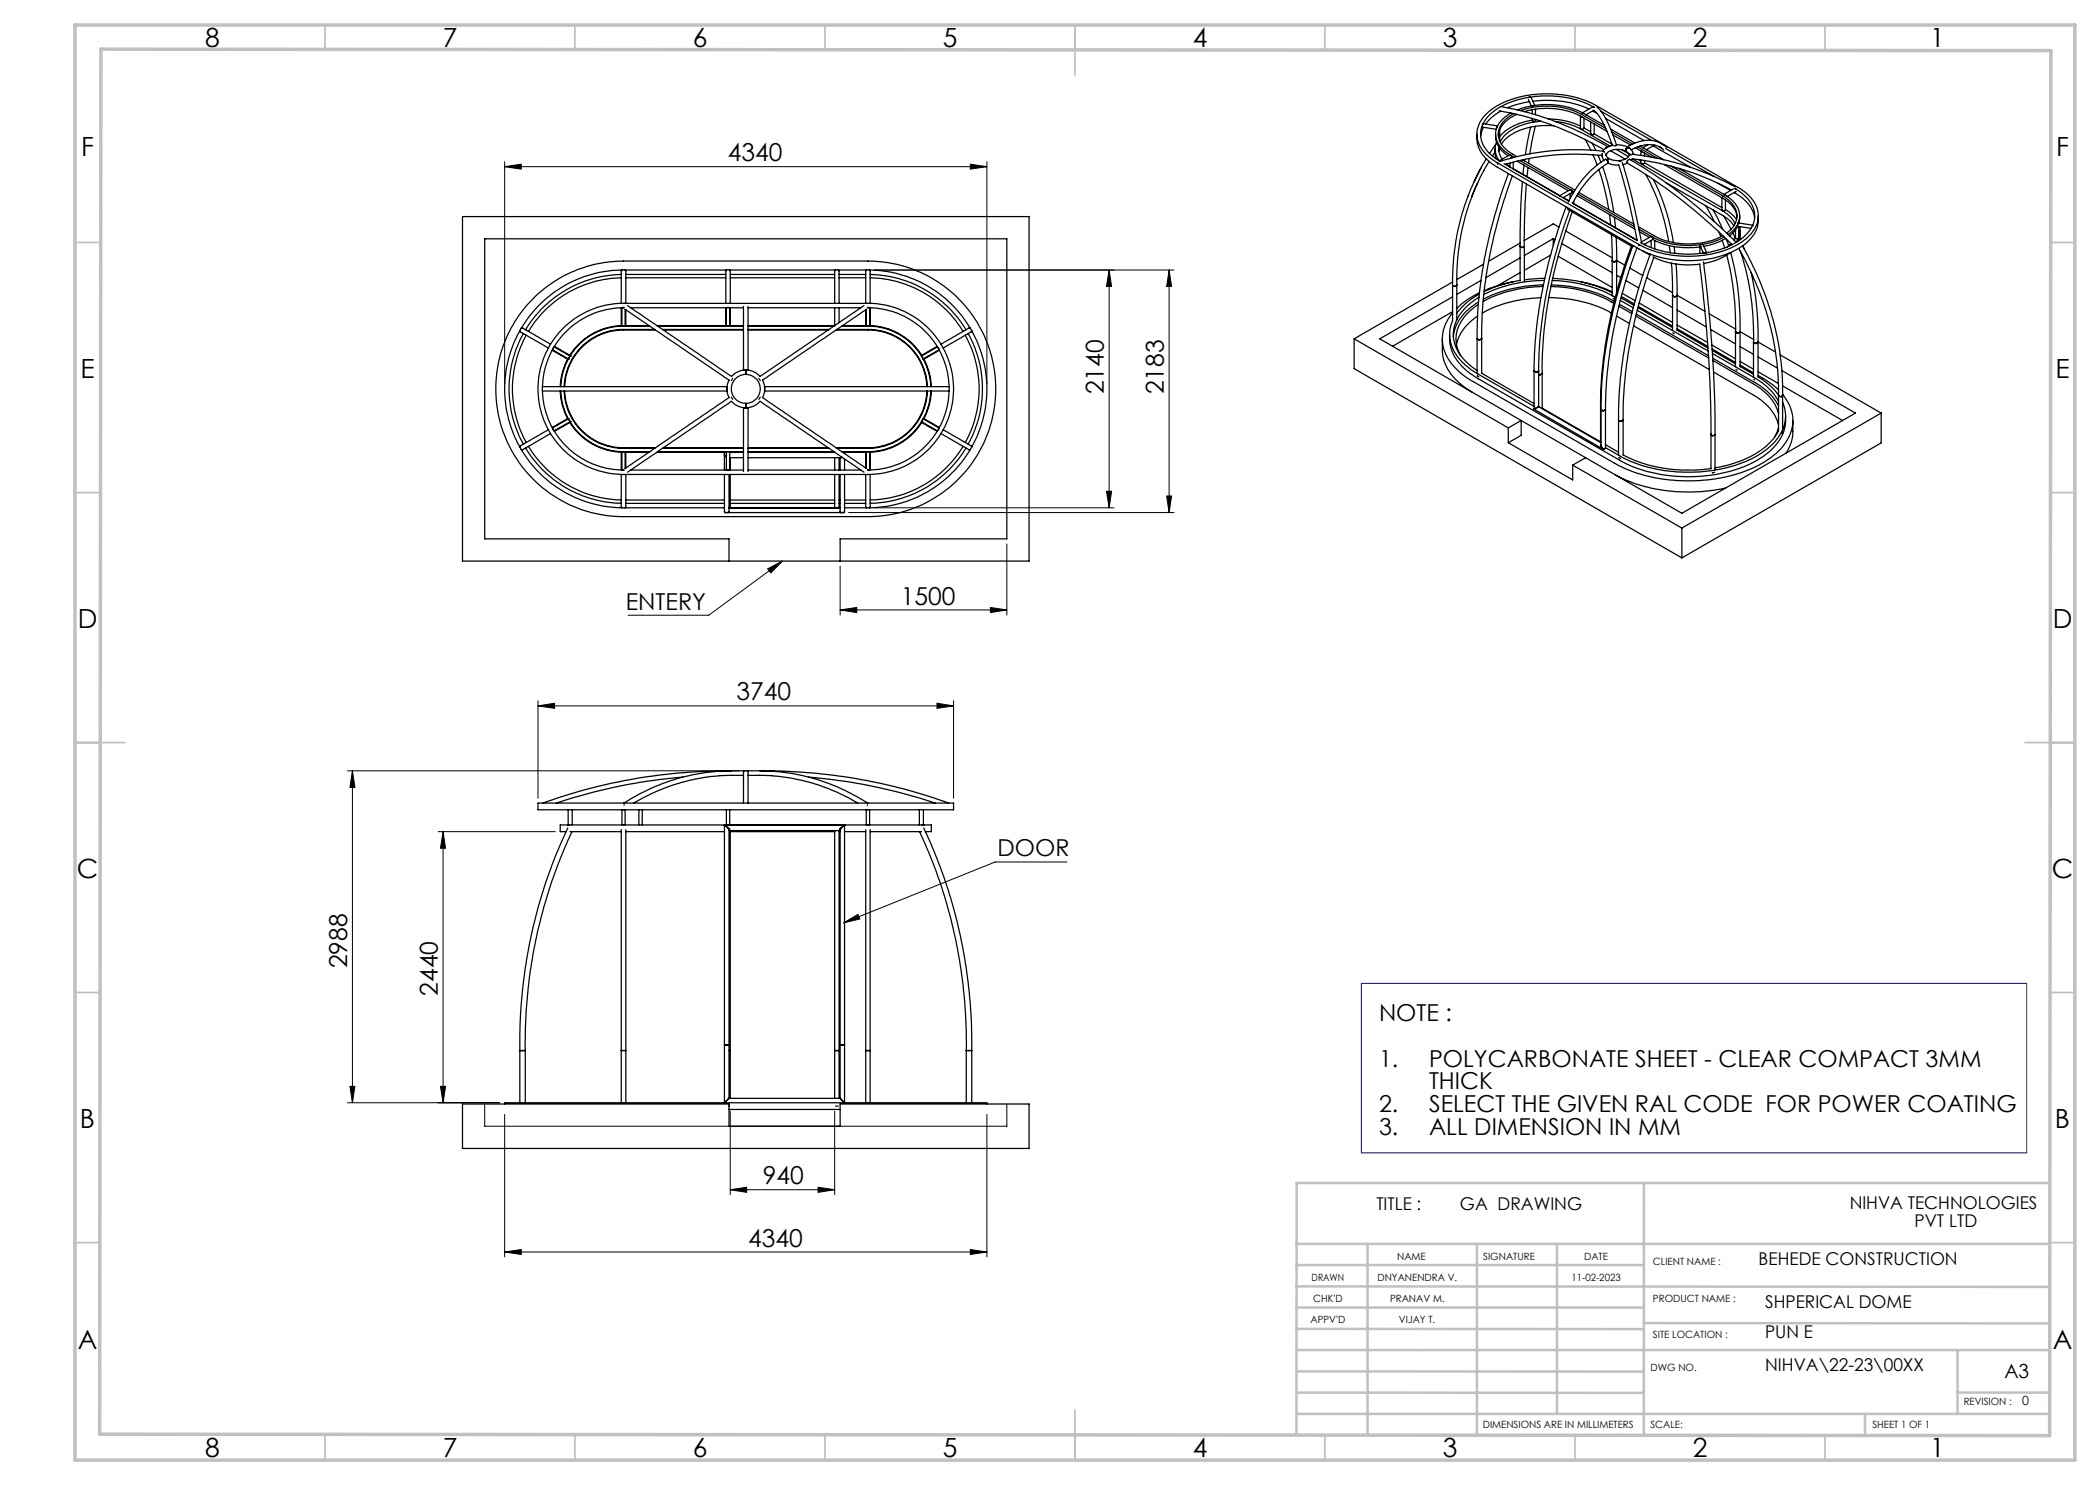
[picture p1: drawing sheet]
<svg xmlns="http://www.w3.org/2000/svg" width="420mm" height="297mm" viewBox="0 0 420 297" stroke-linecap="round" stroke-linejoin="round" font-family="sans-serif">
<g fill="none" stroke="#000" stroke-width=".2">
<path d="M100.9 33.3l3.3-.5v1zM100.9 32.3v44.5M100.9 33.3h96.5M194.1 32.8l3.3 .5-3.3 .5zM197.4 32.3v44.5M174.9 54h59.9M221.8 54l.5 3.3h-1zM221.8 54v47.6M233.8 54l.5 3.3h-1zM233.8 54v48.5M221.3 98.2h1l-.5 3.4zM233.3 99.2h1l-.5 3.3z"/>
<path d="M153.5 113.8l3-1.6-2.3 2.4zM156.5 112.2l-14.8 10.8h-16.1M168 113.2v9.8M169.7 102.5h65.1M174.9 101.6h47.9M201.4 108.8v14.2M168 122l3.3-.5v1zM168 122h33.4M198.1 121.5l3.3 .5-3.3 .5zM69.5 154.2h78.4M70.5 154.2l.5 3.3h-1zM70.5 154.2v66.4"/>
<path d="M107.6 141.2l3.3-.6v1.1zM107.6 140.2v19.4M107.6 141.2h83.1M187.4 140.6l3.3 .6-3.3 .5zM190.7 140.2v19.4M87.6 166.3h23.5M88.6 166.3l.5 3.3h-1zM88.6 166.3v54.3M213.4 172.4h-14.4l-30.3 12.2M168.7 184.6l2.9-1.7 .4 .9zM70 217.3h1l-.5 3.3zM88.1 217.3h1l-.5 3.3z"/>
<path d="M69.5 220.6h30.4M96.9 220.8v4.4h104.5v-4.4M100.9 222.9v28.5M146 237.9l3.3-.4v1zM146 222.2v16.7M146 237.9h20.9M163.6 237.5l3.3 .4-3.3 .6zM166.9 222.2v16.7M197.4 222.9v28.5M100.9 250.4l3.3-.5v1zM100.9 250.4h96.5M194.1 249.9l3.3 .5-3.3 .5z"/>
</g>
<g fill="none" stroke="#c0c0c0" stroke-width=".35">
<path d="M65 5v5M115 5v5M165 5v5M215 5v10M265 5v5M315 5v5M365 5v5M15 48.5h5M410 48.5h5M15 98.5h5M410 98.5h5M15 148.5h10"/>
<path d="M405 148.5h10M15 198.5h5M410 198.5h5M15 248.5h5M410 248.5h5M65 287v5M115 287v5M165 287v5M215 282v10M265 287v5M315 287v5M365 287v5"/>
</g>
<g fill="none" stroke="#c0c0c0" stroke-width=".5">
<path d="M328.8 236.6v50.5M410 236.6h-150.7v50.4M259.3 248.8h150.7M259.3 257.3l150.7 .1M259.3 253h69.5M273.5 248.8v38.2M295.4 248.8v38.2M311.4 248.8v34M259.3 265.8h69.5M259.3 261.5h69.5M259.3 278.5l69.5 .1M259.3 274.3h69.5"/>
<path d="M259.3 270h150.7M328.8 264.6l81.2 .1M391.5 270v12.8M391.5 278.5h18.5M259.3 282.8h150.7M373 282.8v4.2"/>
</g>
<path d="M15 5h400v287h-400zM20.2 9.8l390 .3-.3 277-390-.3z" fill="none" stroke="#c0c0c0" stroke-width=".7"/>
<path d="M272.3 196.7h133v33.9h-133z" fill="none" stroke="#00f" stroke-width=".2"/>
<g fill="#000">
<path d="M100.9 33.3l3.3-.5v1zM194.1 32.8l3.3 .5-3.3 .5z"/>
<path d="M221.3 98.2h1l-.5 3.4zM221.8 54l.5 3.3h-1z"/>
<path d="M198.1 121.5l3.3 .5-3.3 .5zM168 122l3.3-.5v1z"/>
<path d="M70.5 154.2l.5 3.3h-1zM70 217.3h1l-.5 3.3zM88.6 166.3l.5 3.3h-1zM88.1 217.3h1l-.5 3.3zM233.8 54l.5 3.3h-1zM233.3 99.2h1l-.5 3.3z"/>
<path d="M168.7 184.6l2.9-1.7 .4 .9zM153.5 113.8l3-1.6-2.3 2.4z"/>
<path d="M146 237.9l3.3-.4v1zM163.6 237.5l3.3 .4-3.3 .6zM107.6 141.2l3.3-.6v1.1zM187.4 140.6l3.3 .6-3.3 .5zM100.9 250.4l3.3-.5v1zM194.1 249.9l3.3 .5-3.3 .5z"/>
</g>
<g fill="none" stroke="#000" stroke-width=".25">
<path d="M305.7 19.9l.6 1.3M306.1 19.4h-.3M306.2 19.5l.8 1.6M295.4 26.8v.9a6.9 6.9 0 0 0 4.1 5.7l28.3 16.4a21.7 21.7 0 0 0 20.3-.3 6.7 6.7 0 0 0 3.5-5.4v-.9M295.6 36.5l-.1 .3a45.9 45.9 0 0 0-4.1 20.2v7M296.2 33.7a47.6 47.6 0 0 0-5.7 23.4M296.5 24.9l.1-.2 2.9 .5M296.5 25.4l2.8 .5M296.7 25.5l-.4 1-.2 .8M297.3 31.7l-2.5 4.6M297.3 22.8a18 18 0 0 1 12.4-4 19.6 19.6 0 0 1 9.6 2.3l28.3 16.4a6.8 6.8 0 0 1 4 6.1 7.6 7.6 0 0 1-4.6 5.6 22 22 0 0 1-19.2-.3l-28.3-16.3a7.2 7.2 0 0 1-4.1-5.5 5.7 5.7 0 0 1 1.9-4.3zM297.8 32.3a41.3 41.3 0 0 0-3.5 7.1"/>
<path d="M299 30.4l-.5 .8M299 29.8l.2 1.9M299.1 26.8v.5a4.8 4.8 0 0 0 2.5 3.8M299.2 28.9l-1.3 1.8M299.3 28.4a3.8 3.8 0 0 0 .6 3.8l2-1.2 .4 .1v.5h-.2M299.5 25.2h.1M299.5 25.2l-.1 .2M299.5 32.8v.1M299.8 29.4a3.5 3.5 0 0 0 .6 2.4M299.8 22.2a60.9 60.9 0 0 1 21 7.7M299.8 32.2l.2 .1M299.9 29.6l-.1 .6"/>
<path d="M299.9 25.9v2.3M300.1 22.2a9.1 9.1 0 0 0-3 2.6M300.2 21.3l3.2 .7a64.5 64.5 0 0 1 18.2 7.3M300.8 32.7l13 7.5M301.3 32.8l.7 .5M301.7 34.7l-1.6 4.5-1.9 6.5-1.3 5.8-.8 5.2a73.7 73.7 0 0 0-.7 11M302 32.6v.8M302.2 22.6a4.9 4.9 0 0 0-3 4.9 5.7 5.7 0 0 0 2.9 3.5l.8 .5M302.3 31.6h.1M302.5 35.2l-1.7 4.8-1.8 6.4-.9 4.1-1 5.7a73.7 73.7 0 0 0-.8 11.5M302.6 32.4v1.4M302.6 33.8l9.4 5.3"/>
<path d="M302.8 22.8a4.7 4.7 0 0 0-3.1 4.5 5.1 5.1 0 0 0 2.8 3.5l.9 .5M303.4 22.9a5.5 5.5 0 0 0-3.8 4.2M303.4 32.2l10.3 5.9M303.5 22l.5-.2a16.4 16.4 0 0 1 12.7 .8M304 32.1l10.8 6.2M304.1 22.1l1.8-.5 1.7-.3 2.6-.1 2.2 .3a11.8 11.8 0 0 1 3.9 1.4l4.9 2.8M304.5 36.3l-.4 5.6-.1 7.3M304.5 32l10.5 6M304.8 33l-.2 1.9M304.9 22.3l3-.6h3l2.7 .5 1.3 .4 1.4 .7M304.9 31.9v.3M305.3 36.8l-.4 6.8v5.8"/>
<path d="M305.6 33.5l-.2 1.8M305.8 31.7l-.1 1M305.9 20.4l-2.2 .4-2.2 .8M306.1 25.4l-1 5.5M306.5 24.1h.1M306.5 24l-.3 .1a10.3 10.3 0 0 0-6.3 3.2M306.5 21.9v.9M306.5 23.7v.4M306.5 21.1h.1M306.6 20.2a21 21 0 0 1 11.2 1.6M306.9 21.1h-.3M306.9 21.1h.1"/>
<path d="M307.1 25.3l-1.1 5.5M307.1 23.9v.4h-.5l-.1-.2M307.1 21.8v1.1M307.2 23.9l-.1 .1M308.2 24.3l-2.7 .4a7.9 7.9 0 0 0-5.5 3.7M309.7 23.8h.2a15.4 15.4 0 0 1 6.2 1.4M310.8 25.1h-2.4l-2.7 .4a8.7 8.7 0 0 0-5.4 3.3M311 24.3l2.1 .3 1.9 .7 7 3.9M311.9 39.2l2.2-1.3 .3 .2v.4l-1.8 1 1.2 .7M311.9 39.2l.3 .1M314 38.7v.9M314.4 38.6l.2 .1"/>
<path d="M315.4 39.1l11.6 6.7M315.6 38.8l11.3 6.5M315.8 38.5l11 6.3M316.1 23.2v2.5M316.1 25.7h.1M316.3 23.3l.1 .1M316.3 23.3l5.1 3M316.5 22.6h.1M316.5 22.6l4.4 2.5M316.8 23.6v2.1l-.3 .2-.4-.2M316.8 25.6l1.3 .7M317.1 27.9l1.1 2.1"/>
<path d="M318.1 24.4v2.4l.5 .2 .2-.2M318.5 28.6l.7 1.5M318.5 22.2l.9 .5M318.6 31l.8 2M318.6 21.3l-2.1 1.3M318.7 21.3l.1 .1M318.8 22.1l.8 .8 .8 1.2 .9 1.9 1.2 3.1M318.8 22l-1.6 1M318.8 21.4a20.6 20.6 0 0 0-19.3 .3 5.9 5.9 0 0 0-3.3 6.1 7.3 7.3 0 0 0 3.8 4.5M318.8 24.8v2M318.8 26.8l3.6 2M319.4 21.4l1 1.1 .9 1.6 1.2 2.6 .8 2.3"/>
<path d="M319.6 31l.6 1.5M319.8 33.9l.9 3.1 1 4.9M320.2 22.3l10.1 5.8M320.4 31.1l-.8-.1a49.6 49.6 0 0 0-18.5 1.9M320.4 30.7l.1 .8 .3 .6M320.5 33.3a48.5 48.5 0 0 1 2.3 9.2M320.9 30.3l-.1 .2M321.1 23.7l7.7 4.4M321.2 30.8a1.04 1.04 0 0 0 .6 .9M321.2 30.8h.1M321.5 29.4h.1M321.5 29.4l-.4 .2"/>
<path d="M321.6 32.6l1 .3 1.1 .1 2.1 7.4 1.6 7.7M321.6 29.4l-.5 .3M321.8 31.7l-.4 .3M322.1 30.1l2.9 1.7M322.1 25.8l4.9 2.8M322.4 26.4l4.1 2.4M322.6 27l3.5 2M322.7 29l-.6 .2a2.36 2.36 0 0 0-1.5 1 48.8 48.8 0 0 0-20.5 2.1M323.2 29.1l-.4 .1M323.2 29.9l2.5 1.4M323.3 29l1.6 .1 .8 .4M324.2 32.2l-.4 .1"/>
<path d="M324.3 29.9l1.5 .9M324.4 32.5l2 7.1 1.9 8.8M325.2 30.3l.4 .2 .3 .5M325.2 30.3l-1.3-.4h-1.2l-.9 .4-.6 .7M325.5 32.6l-.9 .3M325.5 32.7v-.6l.4-.2 4.8 2.9 4 2.8 6.4 5.2 6.1 5.7M325.5 32.7l4.3 2.6 5.9 4.2 4.9 4.1 5.8 5.3M325.5 29.4l.5 .3M325.5 29.4l.4 .2M325.7 29.5a1.64 1.64 0 0 1 .9 1.3M325.7 29.5l-.5 .2v.6M325.9 30.8v.1a2.37 2.37 0 0 1-2.8 1.2l-1.3-.4"/>
<path d="M325.9 30.8h.1M326.2 30.9v.2M326.5 31.7l-.3 .4M326.5 30.9l1.1 .1a56.1 56.1 0 0 1 19.5 6.4M326.6 30.8h.1M326.6 30.8v.1M327.1 29.6l3.2 1.8M327.5 29.4l4 2.3M327.8 32l.4 .2M328 29.2l4.7 2.8M328.2 32v.7l.3 .2 .4-.2v-.6M328.2 30.2v.9"/>
<path d="M328.2 30.2l.3 .2M328.6 29.6l.3 .1M328.9 30.6v.6M328.9 32.6l15.5 8.9M329.1 34.9l.2 .3a39.3 39.3 0 0 1 4.4 13.1M329.6 28.9l-1 .6M330.6 29.2l7.5 4.2M330.7 35.9a41.8 41.8 0 0 1 4 12.6M330.9 29l-1.6 .9M332 29.4v.1M332 29.4l.7 .6M332.3 28.7l1.1 .8"/>
<path d="M332.3 29.6a5.8 5.8 0 0 0-6.1 .3M332.5 28.9a6.6 6.6 0 0 0-7 .4M332.8 32.9l11.8 6.7M333.2 29.7l9.6 5.6M333.2 36.5l11.3 6.6a6.3 6.3 0 0 1 2.3 2.1M334.2 33.2l10.4 6a4.8 4.8 0 0 1 2.8 4.4 4.8 4.8 0 0 1-2.1 3M335.7 33.7l9.2 5.3a4.8 4.8 0 0 1 2.9 5 5.1 5.1 0 0 1-2.1 2.9M343.6 36.7l2.5 1.4M344.4 39.5v2.5l.3 .2 .4-.2v-2M344.4 39.6h.2M344.6 39.6a4.9 4.9 0 0 1 2.8 3.8M344.8 38.9l.3 .1"/>
<path d="M345.1 39h.1M346.3 38l-.7-.4a55.5 55.5 0 0 0-19.1-5.8l18 10.4a6 6 0 0 1 2.5 2.5M346.7 37.8l-1.9 1.1M346.8 38.5a7.2 7.2 0 0 1 4.1 5.1M347 37.7a6.7 6.7 0 0 1 3.9 5.7 7.1 7.1 0 0 1-4.4 5.5 20.9 20.9 0 0 1-18.3-.3l.2 .1M347 38.4h.1M347 37.7l.2 .1M347.1 38.4h.1M347.2 38.3l-1.8 1M92.5 43.3h113.3v68.9h-113.3zM107.1 59.2a26 26 0 0 1 17.6-7h48.9a25.6 25.6 0 0 1 25.5 25.6 25.6 25.6 0 0 1-25.5 25.5h-48.9a25.6 25.6 0 0 1-23.7-16.1 25.6 25.6 0 0 1 6.1-28zM124.2 55.6a22.1 22.1 0 0 0-18.5 10.7"/>
<path d="M124.2 54.9a22.9 22.9 0 0 0-19.1 11.1M124.4 54a23.7 23.7 0 0 0-20.1 11.6M125 54h20.3M125.2 55.6h20M125.2 54.9h20M145.9 54h21.1M146 55.6h20.9M146 54.9h20.9M167.7 54h5.6M167.8 55.6h5.3M167.8 54.9h5.3M173.9 54a23.7 23.7 0 0 1 20.1 11.6"/>
<path d="M174 55.6a22.1 22.1 0 0 1 18.6 10.7M174 54.9a22.9 22.9 0 0 1 19.2 11.1M290.5 57.1v7a7.3 7.3 0 0 0 2.3 8.6l2.1 1.7 11.9 6.9M290.5 57.1l.2 .1M290.5 59.4l-14.6 8.4 60.5 34.9 34.7-20.1-14.7-8.5M290.5 56.4l-19.7 11.4M290.7 57.2l.3 .1M291.3 57.2l-.3 .1M291.4 57l-.1 .2M295.8 59.4a9.7 9.7 0 0 0-5.1 6.9 8.3 8.3 0 0 0 4.1 7.4l.6 .4M295.8 58.8a13.8 13.8 0 0 0-4.4 3.8M295.9 58.6l-2.1 1.1-2.4 2"/>
<path d="M296.2 56.1l-4.8 2.8M296.7 52.8l-5.3 3.1M302.6 56.3l-3.7 1-2 .8M304 56.1a29 29 0 0 0-7.2 2.2M304 49.2l.1 .3M304 49.2v7M304 51.6l-6.8 3.9M304 48.6l-6.3 3.6M304 54.5l-4.5 2.6M304.1 49.5h.2M304.8 49.4l-.5 .1M304.9 49.4v6.9"/>
<path d="M308.2 59.5a26.1 26.1 0 0 0-11.8 3.1M308.6 57.3a27.3 27.3 0 0 0-12 3M308.7 57a27.5 27.5 0 0 0-12 2.8M308.9 56.1a27.2 27.2 0 0 0-12.1 2.8M309 55.7l-4.1 .3M309.8 59.5a26.7 26.7 0 0 1 12.5 3.1M310.1 51l-5.2 3.1M310.2 57.3a26.3 26.3 0 0 1 12.6 3.3M310.3 57a26.5 26.5 0 0 1 12.6 3.3M310.4 56.1a26.4 26.4 0 0 1 12.6 3.4M310.6 55.7a28.6 28.6 0 0 1 11.8 2.9M310.7 47.7l.3 .2"/>
<path d="M310.7 47.7l-5.8 3.4M310.7 47.7v1.4M311.6 51.3l10.8 6.2M311.8 45.4l-1.1-.6-5.9 3.3M312.3 48.7l10.1 5.8M313.2 46.2l9.2 5.4M313.2 41.4l-1.6 4.5-1.2 4.2-2.1 8.8-1 6.9-.4 5-.1 3.4M313.4 41.5l.1 .2M313.5 41.7l.1 .2M313.6 41.9l12.9 7.5M313.7 40.4l2.1-3.6 2.1-2.5 1.5-1.3 1.4-1 .4-.1 .3 .2 .1 .5-2 1.4-2.5 2.5-1 1.5-1.6 2.7M313.9 42.1l-2 6.1-1.2 4.1-1.3 5.9-.9 5.2a74.7 74.7 0 0 0-.8 10.8"/>
<path d="M314.4 40.6l13 7.5M314.5 42.4l-2.8 8.6-1.8 7.6-.7 4-.5 4.5-.2 3.8-.1 3.8M314.7 40.3v.5M316.1 56.3l3.7 1 2.6 1M321.9 42.9l.2 2.1M322.3 46.9l.1 5.2M322.4 52.1l.1 .1M322.4 52.1v7M322.5 52.2l.3 .1M322.6 59.7l.2 .1M322.8 52.3h.2M322.9 43.5l.2 2.1"/>
<path d="M323.3 47.4v4.7M323.3 52.2l-.3 .1M323.3 52.1h.1M323.3 52.1v.1M323.3 52.1v6.3M323.3 55.1l.9 .4M323.3 52.1l1.6 .9M323.3 58l.1 .1M324.2 59.6l2.6 1.5M324.3 59.3l2.5 1.5M324.4 58.7l2.6 1.4M325.2 56.1l2.6 1.5"/>
<path d="M326 53.6l2.5 1.5M326.3 49.2l-2.1 6-1.1 4.1-1.4 5.9-.8 5.1a75.3 75.3 0 0 0-.8 11.6M326.5 49.4l-1.7 4.7-1.2 4.2-1.7 7.1-1.2 7.5-.4 5.6-.1 3.4M326.7 49.2l-.2 .2M327.4 49.6l-2.2 6.3-1.1 4.2-1.4 5.8-.8 5.2a74.7 74.7 0 0 0-.8 10.8M327.7 49.1h.1M327.7 45.4l3.3 1.8a15.2 15.2 0 0 0 13.6-.1M327.8 45.9l3.4 1.9a16.1 16.1 0 0 0 13.6-.4M327.9 46.4l1.9 1.1M328.3 48.4l1.9-1.1 .4 .2v.4l-1.8 1M328.6 58.1l5.9 3.4M328.6 50.2l1.4 .8"/>
<path d="M328.9 48.9l.2 .1M329.4 55.6l5.1 2.9M330 50.8l-2.5 7.7-2.2 8.7-.7 4.1-.5 4.5-.3 3.8-.1 4.4M330.2 48.1v1.4M330.6 47.9a15.7 15.7 0 0 0 9.5 1.5M330.6 51.4a16 16 0 0 0 9.4 1.4M330.8 51.5l-1.5 4.2-1.3 4.1-1.5 6.4a82.3 82.3 0 0 0-1.9 17.8M330.9 48.1v1.7M333.9 49.1l.1 1.4M334.3 52.6l.2 6.5M334.5 59.1v.1M334.5 59.1v7"/>
<path d="M334.5 59.2l.4 .1M334.8 49.3l.2 1.4M334.9 59.3h.2M335.2 52.8l.2 6.3M335.4 59.1l-.3 .2M335.4 59.1v7l6.2 3.5M335.4 59.1l5.6 3.2M339.9 52.8l1.1 9.1 .7 9.1 .4 7 .1 8.8M340 49.4v1.3M340.1 49.4h.1M340.1 49.3v-.4h.4l.8 1.6M340.1 49.3h.1"/>
<path d="M340.1 49.3l.6 1.3M340.6 50.4v.3M340.7 52.4l.8 7 .9 10.5 .5 8.8 .1 8.3M341.1 41.1l1.8 3.2M341.3 50.6h-.4M342.6 42l1.9 3.9M343.8 46.4l.4 .9M344.4 48.1l.5 1.5M344.7 43.2l1.5 2.7M345.1 41.9l1.4 1.1 .8 .9M345.1 47.7a12.5 12.5 0 0 1-4.4 1.6M345.3 47.8l.4 1.3"/>
<path d="M345.3 51l.1 .2a55.7 55.7 0 0 1 1.7 15.2M346 50.5l-.3 .3a12.4 12.4 0 0 1-5 1.9M346.1 50.5l.4 1.4a59 59 0 0 1 1.5 14.5M346.2 48.7l-.7 .7M346.6 46.6l.4 .9M347.1 46v1.7l.5 .1 .1-.2M347.1 47.2l-.4 .8M347.5 45.3h.1M347.5 45.3l-.8 1.2-.8 .7M347.5 45.3l2.7 .4M347.6 44.6l-.1 .7M347.6 44.6h.1"/>
<path d="M347.7 44.6l2.9 .4M347.7 47.6h.1M347.7 45.3v2.3M347.8 49.7l.2 .4a58 58 0 0 1 7.7 29.1M347.9 43.2l-.1 1.4M347.9 45.3a3.7 3.7 0 0 1-.7 3.1M348 47.6l.1 .3M348 50.1l.6 1.9a54.6 54.6 0 0 1 2.1 16.4M348 46.1l-.1 2-.2-.2M348.5 49.2l.3 .4a58.2 58.2 0 0 1 7.7 29.4M348.6 49.1l.3 .7M350.2 54.5a59.1 59.1 0 0 1 1.4 13.9"/>
<path d="M350.6 45l-.1 .3M104 66.2a23.7 23.7 0 0 0 0 23.2M104.7 66.7a22.8 22.8 0 0 0 0 22.1M105.2 67.1a22.3 22.3 0 0 0 0 21.4M108.5 77.3h36.9v.9h-36.9M110.1 68.8l-5.6-3.2h-.3l-.2 .5 .1 .3 5.6 3.2M110.5 70.1l3 1.7M110.5 70l3.2 1.8M110.7 69.5l-.2 .3M110.8 69.4l3.2 1.8M110.9 69.3l3.1 1.7M112 78.2a12.7 12.7 0 0 0 1.6 5.6"/>
<path d="M112.1 78.2a12.6 12.6 0 0 0 12.6 12.1M112.6 65.7a17.1 17.1 0 0 1 12.1-5h48.9a17.1 17.1 0 0 1 17.1 17.1 17.1 17.1 0 0 1-17.1 17.1h-48.9a17.1 17.1 0 0 1-15.8-10.6 17.1 17.1 0 0 1 3.7-18.6zM112.8 78.2a11.9 11.9 0 0 0 11.9 11.5h6.2M112.9 78.2a11.8 11.8 0 0 0 11.8 11.4h6.4M113.6 71.8a12.7 12.7 0 0 0-1.6 5.5M113.7 71.8h.1M114 71.3h.1M114 71.2h.1M114 71.2l-.3 .6M124.2 60.7v-6.5l.2-.2h.6l.2 .1v6.6M124.2 61.6v3.5M124.4 65.1a12.7 12.7 0 0 0-10.5 6.1"/>
<path d="M124.4 61.6v3.6M124.5 65.2h5.5M124.5 61.5h.3M124.7 65.2a12.6 12.6 0 0 0-12.6 12.1M124.8 61.6a16.2 16.2 0 0 0-16.3 16.2 16.2 16.2 0 0 0 16.3 16.2M124.8 60.7h.1M125 65.2v-3.4l20.8 14.2a3.8 3.8 0 0 0 0 3.5l-20.8 14.2M125 65.1h4.8M125.2 61.9v3.2M125.5 61.1l19.5 13.3a2.21 2.21 0 0 0 1.4 .8 3.7 3.7 0 0 1 2.8-1.2M126.2 61.6h22.5M127.9 65.1l-.1 .1h.6"/>
<path d="M128.3 65.1l.1 .1M130.9 65.9h-6.2a11.9 11.9 0 0 0-11.9 11.4M131.1 66h-6.4a11.8 11.8 0 0 0-11.8 11.3M131.4 65.1h13.9M131.5 65.2h17.2M132.5 65.9h16.2M132.7 66h16M145.2 60.7v-6.6l.1-.1h.6l.1 .1v6.6M145.2 61.6v3.5M145.3 61.6v3.6M145.4 61.5h.4M145.9 61.6v3.6"/>
<path d="M145.9 65.1h2.8M146 61.6v3.5M146.3 79.4l.2 .5M146.5 75.7l-.2 .4M148.7 61.3v12.7h.9v-12.7M149.2 74.9a2.89 2.89 0 0 1 2.8 2.9 2.89 2.89 0 0 1-2.8 2.9M149.2 74v.9M149.2 74.9a2.89 2.89 0 0 0-2.9 2.9 2.89 2.89 0 0 0 2.9 2.9M149.6 61.6h22.6M149.6 65.2h17.2M149.6 65.9h16.2M149.6 66h16"/>
<path d="M151.8 75.7l.2 .4M152 79.4l-.2 .5M166.9 60.7v-6.6l.2-.1h.5l.2 .1v6.6M166.9 61.6v3.5h-17.3M167.2 66h6.4a11.7 11.7 0 0 1 11.7 11.3M167.4 65.9h6.2a11.9 11.9 0 0 1 11.9 11.4M167.8 61.6v2.9M168.3 65.2h5.5M168.5 65.1h4.7M172.8 61.1l-19.5 13.3a2.21 2.21 0 0 1-1.4 .8 3.7 3.7 0 0 0-2.7-1.2M173.1 60.7v-6.6l.2-.1 .7 .1v6.6M173.1 61.9v3.2"/>
<path d="M173.2 61.9v3.3M173.3 61.8l-20.8 14.2a3.8 3.8 0 0 1 0 3.5l20.8 14.2M173.5 60.7h.1M173.5 61.6a16.2 16.2 0 0 1 16.3 16.2 16.2 16.2 0 0 1-16.3 16.2M173.5 61.5h.3M173.6 65.2a12.6 12.6 0 0 1 12.6 12.1M173.9 65.1a12.7 12.7 0 0 1 10.5 6.1M173.9 61.6v3.6M174 61.6v3.5M184.3 71.2h.1M184.3 71.2l.3 .6M184.3 71.3h.1"/>
<path d="M184.6 71.8h.1M184.7 71.8a12.1 12.1 0 0 1 1.6 5.5M185.3 78.2a11.8 11.8 0 0 1-11.7 11.4h-6.4M185.5 78.2a11.9 11.9 0 0 1-11.9 11.5h-6.2M186.2 78.2a12.6 12.6 0 0 1-12.6 12.1M186.3 78.2a12.1 12.1 0 0 1-1.6 5.6M187.4 69.3l-3.1 1.7M187.5 69.4l-3.2 1.8M187.6 69.5l.2 .3M187.8 70l-3.2 1.8M187.9 70.1l-3.1 1.7M188.2 68.8l5.6-3.2h.2l.3 .5-.1 .3-5.6 3.2"/>
<path d="M189.8 77.3h-36.9v.9h36.9M193.1 67.1a22.3 22.3 0 0 1 0 21.4M193.6 66.7a22.8 22.8 0 0 1 0 22.1M194.3 66.2a23.7 23.7 0 0 1 0 23.2M270.8 67.8l30.9 17.8M270.8 67.8v5.9l65.6 37.9M288.5 67.8v2.2a9.4 9.4 0 0 0 4.3 7.4l1.7 1.1M289.9 66.9v.9a9.4 9.4 0 0 0 5 7.5l29 16.7a30.2 30.2 0 0 0 21.2 2.5 17.9 17.9 0 0 0 10.5-6.1l1.2-2.3 .3-1.7v-1.2M290.5 62.5a7.8 7.8 0 0 0 .8 11.3l1.2 1.1 1.7 1.2 28.7 16.5a32 32 0 0 0 20.7 3.1 22.1 22.1 0 0 0 12.7-6.1 7.8 7.8 0 0 0 .2-10.7M290.5 62.3l-12 6.9M295.4 67.7l.1 .1M295.4 67.7v7"/>
<path d="M295.5 75.2l.3 .1M295.5 67.8l.3 .1M295.5 63.2a9.4 9.4 0 0 0-4.2 5.7M295.7 60.9a8.6 8.6 0 0 0-4.5 7.1l.3 1.7 .6 1.4M295.7 60.4a9.6 9.6 0 0 0-5 6.8v.1M295.8 67.9h.2M296.3 67.8l-.3 .1M296.3 67.7v.1M296.3 67.7v7M296.3 74.6l10.5 6.1M306.8 74.2l.4 .2 .5-.2M306.8 74.2v7.6"/>
<path d="M307.7 74.2v7.1M307.7 74.8l.2 .1M307.9 74.9h.2M308.4 74.7l-.3 .2M308.4 74.7v7l11.7 6.7M323.3 63.2l2.6 1.5M323.8 61.2l2.6 1.5M323.9 60.9l2.6 1.4M324.1 60.1l2.5 1.5M326.7 65.2l15.1 8.7M327.2 63.2l14.5 8.4M327.3 62.8l14.4 8.4"/>
<path d="M327.4 62.1l14.2 8.1M327.6 61.5l6.9 4M327.7 61.3l6.8 3.9M327.8 60.6l6.7 3.9M334.5 66.6l.4 .1M335.4 62l5.9 3.4M335.4 65l6.1 3.5M335.4 65.8l6.2 3.5M341.8 62.8l5.3 3M342.1 65.9l5 2.9M342.4 69l4.7 2.8M342.4 69.8l4.7 2.7"/>
<path d="M342.4 70.1l4.7 2.7M342.5 70.7l8.4 4.9a12.2 12.2 0 0 1 4.8 4.7M342.5 71.6l8.4 4.9a11.8 11.8 0 0 1 4.8 4.7M342.6 72.1l7.9 4.6a9.9 9.9 0 0 1 5.2 6.1M342.7 74.4l7.8 4.5a10 10 0 0 1 5.2 6.1M347.1 66.4h.1M347.1 66.4v6.9M347.2 66.4l.3 .2M347.2 73.9l.3 .1M347.5 66.6h.2M348 66.4l-.3 .2M348 66.4v6.9"/>
<path d="M348 69.3l2.7 1.6M348 66.3l2.7 1.6M348 72.3l2.7 1.5M348 73l2.7 1.6M348 73.3l2.7 1.6M350.7 68.4l.1 .1M350.7 68.4v7M350.8 68.5l.2 .2M350.8 75.9l.1 .1M351 68.7h.3M351.6 75.1l2.7 1.7 1.4 1.2M351.6 68.4v7a13.6 13.6 0 0 1 4.1 3.6"/>
<path d="M351.6 68.4l-.3 .3M351.6 71.4l3.9 2.2M351.6 68.4l3.5 2M351.6 74.4l4.1 2.3M355.7 79.2v6.9a14 14 0 0 1-8.2 6.3l-1.8 .6-2.7 .6M355.7 79.2l.1 .1M355.8 79.3h.4M356 71l20.2 11.6M356.4 79.3h-.2M356.5 79h.1M356.5 79v7M356.5 77.2l12 6.9"/>
<path d="M356.5 79l-.1 .3M104.3 90a23.7 23.7 0 0 0 20.1 11.6M105.1 89.6a22.7 22.7 0 0 0 19.1 11M105.7 89.3a22.4 22.4 0 0 0 18.5 10.7M109.7 85.9l-5.7 3.3v.2l.2 .5 .3 .1 5.6-3.3M110.5 85.7l.2 .4M113.5 83.7l-3 1.8M113.7 83.8l.3 .5M113.7 83.7v.1M113.7 83.8l-3.2 1.8M113.7 83.8h.1M113.9 84.4a12.7 12.7 0 0 0 10.5 6"/>
<path d="M114 84.3h.1M114 84.5l-3.1 1.8M114 84.3l-3.2 1.9M124.2 94.9v6.5l.2 .2M124.2 90.4v3.6M124.4 90.3v3.7M124.5 90.3h5.5M124.5 94h.3M124.8 94.9h.1M125 90.3v3.4M125 90.4h4.8M125.2 94.9v6.5l-.2 .2"/>
<path d="M125.2 90.4v3.2M126.2 94h22.5M131.4 90.4h13.9M131.5 90.3h17.2M132.5 89.7h16.2M132.7 89.6h16M144.9 94.9v7.5l.1 .1h23.8l.1-.1v-7.5M144.9 91l.2 .3M144.9 91v3M145.1 91.3l.2 .1M145.2 90.4v.1M145.3 90.5h-.4v.5"/>
<path d="M145.3 90.3v3.7M145.4 94h.4M145.8 94.9v7.4l-.2 .2M145.9 90.3v3.7M145.9 90.5h2.8M145.9 91.5h2.8M145.9 90.4h2.8M146 94.9v6.5l-.1 .2M146 91.5v2.5M146 90.4v.1M148.7 94.3v-12.7h.9v12.7M149.2 81.6a3.8 3.8 0 0 0 2.8-1.3l20.8 14.1"/>
<path d="M149.2 81.6a3.8 3.8 0 0 1-2.9-1.3l-20.8 14.1M149.2 80.7v.9M149.6 91.5h18.6M149.6 90.4h17.3l-17.3 .1M149.6 94h22.6M149.6 90.3h17.2M149.6 89.7h16.2M149.6 89.6h16M166.9 94.9v6.6l.1 .1 .8-.1v-6.6M166.9 91.5v2.5M167.8 91.5v2.5M168 91.5v2.5"/>
<path d="M168 94.9v7.5l.2 .1M168.1 91.5h.1M168.3 90.3h5.5M168.4 91.4l-.2 .1M168.5 90.4h4.7M168.6 90.5h.2M168.8 90.5l.1 .1M168.9 91.8v2.2M168.9 90.6v.1M173.1 94.9v6.5l.2 .2M173.1 90.4v3.2M173.2 90.3v3.4"/>
<path d="M173.5 94.9h.1M173.5 94h.3M173.9 90.3v3.7M174 94.9v6.6l-5.1 .1M174 90.4v3.6M184.3 84.3h.1M184.3 84.3l3.2 1.9M184.3 84.5l3.1 1.8M184.4 84.4a12.7 12.7 0 0 1-10.5 6M184.6 83.8h.1M184.6 83.8l-.3 .5M184.6 83.7v.1"/>
<path d="M184.6 83.8l3.2 1.8M184.8 83.7l3.1 1.8M187.8 85.7l-.2 .4M188.6 85.9l5.7 3.3v.2l-.3 .6h-.1l-5.7-3.3M192.6 89.3a22.4 22.4 0 0 1-18.6 10.7M193.2 89.6a22.7 22.7 0 0 1-19.2 11M194 90a23.7 23.7 0 0 1-20.1 11.6M301.7 85.6l2.5-1.5v3l-2.5 1.4M301.7 85.6v2.9M301.7 88.5l12.8 7.5v-3M306.8 81.8h.1M306.8 81.8l13.8 8"/>
<path d="M307.7 81.3l-.9 .5M307.7 81.3h.1M307.7 81.3l12.5 7.2M314.5 93l21.9 12.6M317.1 91.5l-2.6 1.5M320.1 81.9l.1 .1M320.1 81.9v6.6M320.2 81.9h.1M320.2 89v.2M320.2 81.9v7.1M320.2 81.9l.4 .3 .5-.3M320.2 89.2l.4 .6 .5-.1"/>
<path d="M321.1 81.9h.1M321.1 89.6v.1M321.1 81.9v7.7M321.1 88.9l2.6 1.5M323 94.9a32.8 32.8 0 0 0 22.1 2.7M323.7 84l.4 .3M323.7 84v7M323.7 91.5l.4 .2M324.1 84.3h.2M324.6 84.1l-.3 .2M324.6 84v7a28.9 28.9 0 0 0 17.6 2.7M324.6 84v.1"/>
<path d="M342.2 86.8v7M342.2 86.8l.1 .3M342.3 87.1h.2M342.5 94.5h.1M342.9 87.1h-.4M342.9 94.5h-.4M343 87l-.1 .1M343 87v6.9M355.7 85.5l-.8 1.9M356.5 80.4a7.4 7.4 0 0 1-2.2 8.7 23.5 23.5 0 0 1-14.1 5.3 29.2 29.2 0 0 1-16.3-3.2l-2.8-1.7M356.5 86.4v.1M356.5 86.5l-.1 .2"/>
<path d="M358.6 84.1l-.1 3.2-.5 1.8-.8 1.6M376.2 82.6v6l-39.8 23M376.2 82.6l-39.8 23M124.4 101.6h20.5M125.2 100h19.7M125.2 100.7h19.7M145.8 112.2v-4.4h-48.9v-60h104.5v60h-33.4v4.4M145.8 101.6h21.2M145.8 101.6h22.2M146 100h20.9M146 100.7h20.9M167.7 101.6h.3"/>
<path d="M167.8 100h.2M167.8 100.7h.2M168.9 100h4.2M168.9 100.7h4.2M336.4 105.6v6M136.6 155.4a106.2 106.2 0 0 0-25.3 5.2M145.4 154.2a107.7 107.7 0 0 0-36.8 6.4M146 154.2a39.8 39.8 0 0 0-21.2 6.4M146.3 154.2l-2.5 .1M146.3 155.1h2.4M146.5 155.1a38.9 38.9 0 0 0-19.7 5.5M148.9 154.2h-3.4"/>
<path d="M148.9 154.2l-.2 .1v6.3M148.9 154.2h.5M149.4 154.2h3.4M149.4 154.2l.2 .1v6.3M149.6 155.1h2.4M151.8 155.1a38.2 38.2 0 0 1 19.8 5.5M152 154.2l2.5 .1M152.3 154.2a40 40 0 0 1 21.2 6.4M152.9 154.2a107.7 107.7 0 0 1 36.8 6.4M161.7 155.4a106.2 106.2 0 0 1 25.3 5.2M107.6 160.6h83.1v1.4h-83.1zM113.6 165.6a100.1 100.1 0 0 0-9.6 44.5"/>
<path d="M113.6 165h.1M113.6 165h-1.6v1.3h1.2M113.6 165h70.8M113.6 162v3M114 166.3h10.2M114.4 166.3a99.7 99.7 0 0 0-9.3 43.8M114.4 162v3M124.2 165.9v44.2M124.4 162v3M124.8 161h.1M125 162v3M125.2 165.9v44.2"/>
<path d="M125.2 166.3h19.7M127.8 162v3M128.4 162v3M144.9 165.1h.1M144.9 165.1h.2M144.9 165.1v43.9M144.9 165h24M145.1 165.1l.5 .5M145.3 162v3M145.6 165.6l.2 .2M145.8 165.8h.1M145.8 165.8v43.2"/>
<path d="M145.8 166.1h22.2M145.9 162v3M146.1 166.1v44M146.1 166.3h20.8M166.9 166.1v44M167.8 166.1v44M167.8 166.3h.2M168 165.8v43.2M168 165.8h.1M168.2 165.6l-.2 .2M168.9 165.1l-.7 .5M168.9 165.1v43.9"/>
<path d="M168.9 165.1h.1M168.9 166.3h4.2M173.1 165.9v44.2M173.2 162v3M173.5 161h.1M173.9 162v3M174 166.3h10.3M174 165.9v44.2M183.9 162v3M183.9 166.3a99.3 99.3 0 0 1 9.4 43.8M184.4 165h.1M184.5 165h.2"/>
<path d="M184.7 165h.1M184.7 165h1.6v1.3h-1.2M184.7 162v3M184.7 165.6a100.4 100.4 0 0 1 9.6 44.5M104 210.1h.2M104 210.1v10.5M104.2 210.1h.3M104.5 210.1h.6M105.1 210.1v10.5M124.2 210.1h.2M124.2 210.1v10.5M124.4 210.1h.6"/>
<path d="M125 210.1h.2M125.2 210.1v10.5M144.9 209h.9M144.9 209v11.6M145.6 219.8l-.5 .6M145.8 219.7l-.2 .1M145.8 219.7h22.2M145.8 209v10.7M145.8 210.1h.1M145.9 210.1h.2M146.1 210.1v9.6M166.9 210.1h.2"/>
<path d="M166.9 210.1v9.6M167.1 210.1h.7M167.8 210.1v9.6M168 209h.2M168 219.7l.7 .7M168 209v10.7M168.2 209h.5M168.7 209h.2M168.9 209v11.6M173.1 210.1h.2M173.1 210.1v10.5M173.3 210.1h.5"/>
<path d="M173.8 210.1h.2M174 210.1v10.5M193.3 210.1h.5M193.3 210.1v10.5M193.8 210.1h.3M194.1 210.1h.2M194.3 210.1v10.5M92.5 220.8h53.3v4.4h22.2v-4.4h37.8v8.9h-113.3zM100.9 220.8v-.2h96.5v.2M145.1 220.4l-.2 .2M145.8 221.9h22.2M145.8 221.2h.1"/>
<path d="M167.1 221.2h.5M168.7 220.4l.2 .2"/>
</g>
<g font-size="5.3">
<text x="41" y="9.5">8</text>
<text x="88.5" y="9.5">7</text>
<text x="138.5" y="9.5">6</text>
<text x="188.5" y="9.5">5</text>
<text x="238.5" y="9.5">4</text>
<text x="288.5" y="9.5">3</text>
<text x="338.5" y="9.5">2</text>
<text x="386" y="9.5">1</text>
<text x="16.2" y="31.3">F</text>
<text x="411.2" y="31.3">F</text>
<text x="16.1" y="75.5">E</text>
<text x="411.1" y="75.5">E</text>
<text x="15.5" y="125.5">D</text>
<text x="410.5" y="125.5">D</text>
<text x="15.4" y="175.5">C</text>
<text x="410.4" y="175.5">C</text>
<text x="16" y="225.5">B</text>
<text x="411" y="225.5">B</text>
<text x="15.5" y="269.8">A</text>
<text x="410.5" y="269.8">A</text>
<text x="41" y="291.5">8</text>
<text x="88.5" y="291.5">7</text>
<text x="138.5" y="291.5">6</text>
<text x="188.5" y="291.5">5</text>
<text x="238.5" y="291.5">4</text>
<text x="288.5" y="291.5">3</text>
<text x="338.5" y="291.5">2</text>
<text x="386" y="291.5">1</text>
</g>
<g font-size="4.9">
<text x="145.5" y="32.2">4340</text>
<text x="220.8" y="78.8" transform="rotate(-90 220.8 78.8)">2140</text>
<text x="232.8" y="78.8" transform="rotate(-90 232.8 78.8)">2183</text>
<text x="180.2" y="120.9">1500</text>
<text x="147.3" y="140.1">3740</text>
<text x="69.4" y="193.6" transform="rotate(-90 69.4 193.6)">2988</text>
<text x="87.6" y="199.2" transform="rotate(-90 87.6 199.2)">2440</text>
<text x="152.5" y="236.9">940</text>
<text x="149.7" y="249.3">4340</text>
</g>
<g font-size="4.7">
<text x="125.2" y="122">ENTERY</text>
<text x="199.5" y="171.3">DOOR</text>
<text x="275.8" y="204.3">NOTE :</text>
<text x="275.8" y="213.3">1.</text>
<text x="285.8" y="213.3">POLYCARBONATE SHEET - CLEAR COMPACT 3MM</text>
<text x="285.8" y="217.9">THICK</text>
<text x="275.8" y="222.4">2.</text>
<text x="275.8" y="226.9">3.</text>
<text x="285.8" y="222.4">SELECT THE GIVEN RAL CODE FOR POWER COATING</text>
<text x="285.8" y="226.9">ALL DIMENSION IN MM</text>
</g>
<text font-size="3.9" x="400.9" y="275.5">A3</text>
<g font-size="3.5">
<text x="275.3" y="242.1">TITLE :</text>
<text x="292" y="242.1">GA DRAWING</text>
<text x="369.9" y="241.8">NIHVA TECHNOLOGIES</text>
<text x="382.9" y="245.3">PVT LTD</text>
<text x="351.7" y="253">BEHEDE CONSTRUCTION</text>
<text x="353" y="261.7">SHPERICAL DOME</text>
<text x="353" y="267.6">PUN E</text>
<text x="353" y="274.3">NIHVA\22-23\00XX</text>
</g>
<text font-size="2.5" x="404.4" y="281">0</text>
<g font-size="2">
<text x="279.4" y="251.9">NAME</text>
<text x="296.6" y="251.9">SIGNATURE</text>
<text x="316.8" y="251.9">DATE</text>
<text x="262.3" y="256.1">DRAWN</text>
<text x="275.5" y="256.1">DNYANENDRA V.</text>
<text x="314.3" y="256.1">11-02-2023</text>
<text x="330.6" y="253">CLIENT NAME :</text>
<text x="262.6" y="260.3">CHK'D</text>
<text x="278" y="260.3">PRANAV M.</text>
<text x="330.6" y="260.3">PRODUCT NAME :</text>
<text x="262.1" y="264.6">APPV'D</text>
<text x="279.8" y="264.6">VIJAY T.</text>
<text x="330.6" y="267.5">SITE LOCATION :</text>
<text x="330.1" y="274.2">DWG NO.</text>
<text x="392.7" y="281">REVISION :</text>
<text x="296.6" y="285.6">DIMENSIONS ARE IN MILLIMETERS</text>
<text x="330.1" y="285.6">SCALE:</text>
<text x="374.5" y="285.6">SHEET 1 OF 1</text>
</g>
</svg>
